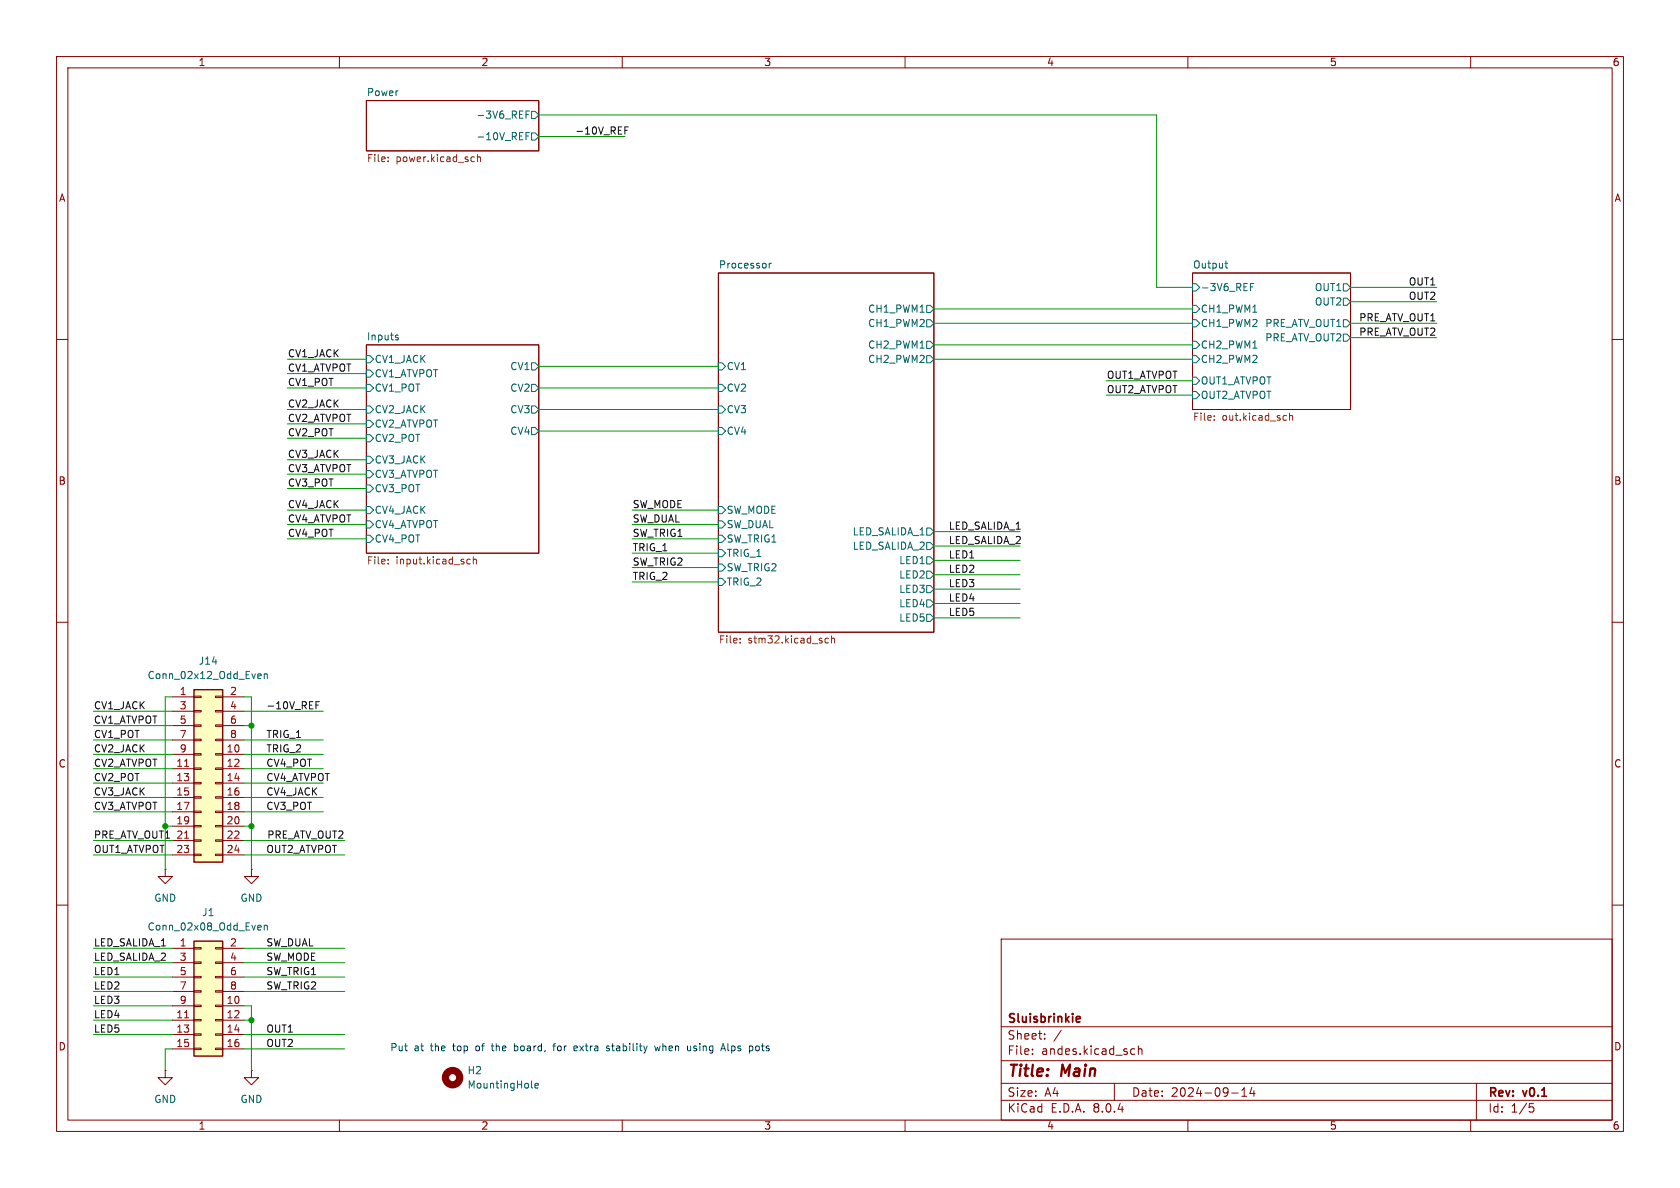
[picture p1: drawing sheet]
<svg xmlns="http://www.w3.org/2000/svg" width="297mm" height="210mm" viewBox="0 0 297 210" stroke-linecap="round" stroke-linejoin="round" font-family="sans-serif">
<g fill="none" stroke="#840000" stroke-width=".18">
<path d="M10 10h277v190h-277zM12 12h273v186h-273zM60 10v2M64.8 17.8h30.4v8.9h-30.4zM110 10v2M160 10v2M210 10v2M260 10v2M10 60h2M127 48.3h38.1v63.5h-38.1zM210.8 48.3h28v24.1h-28zM285 60h2"/>
<path d="M64.8 61h30.4v36.8h-30.4zM10 110h2M285 110h2M10 160h2M44.4 153.7v1.2h1.3l-1.3 1.3-1.2-1.3h1.2M44.4 153.7h.1M285 160h2M177 166h108v32h-108zM44.4 189.2v1.3h1.3l-1.3 1.3-1.2-1.3h1.2M44.4 189.2h.1M60 198v2M110 198v2"/>
<path d="M160 198v2M177 194.5h108M177 191.5h108M177 187.5h108M177 181.5h108M182.5 186.3v.1M182.5 185.5v.1M184.7 183.6v.1M184.7 182.8v.1M187.6 182.1l-1.3 2M197 191.5v3M200.2 185.4l.4 .1"/>
<path d="M200.6 186.3l-.4 .1M201.2 185.5l.3-.1 .3 .1 .1 .9M201.2 184.9v1.5M210 198v2M217.7 193.2h1.2M219.5 193.8h.9M219.5 192.7l.5-.4v1.5M221.3 192.2l-.3 1.1h.9M221.7 192.8v1M260 198v2M261 191.5v6.5M270.4 195.1h.7"/>
<path d="M270.5 195.7h.4l.3 .3-.2 .5-.5 .1"/>
</g>
<path d="M190.5 179.7l.4 .1 .1 .2-.7 .2M190.9 180.6l-.4 .1" fill="none" stroke="#840000" stroke-width=".3"/>
<g fill="none" stroke="#006464" stroke-width=".18">
<path d="M93.6 19.6h-.6v1.3M94 19.7h.6l.6 .6-.6 .7h-.6zM93 20.2h.4M93 24h.4M93.6 23.4h-.6v1.3M94 23.5h.6l.6 .6-.6 .7h-.6zM70.1 59.7h.3v.2l-.1 .2h-.3M70.1 59.2l.3 .1M136 46.5v.9M136.4 46.5l-.4 .3M163.8 56.5h.7l.6 .7-.6 .6h-.7zM163.8 54h.7l.6 .6-.6 .6h-.7z"/>
<path d="M210.8 50.2h.7l.6 .6-.6 .6h-.7zM210.8 54h.7l.6 .6-.6 .6h-.7zM210.8 56.5h.7l.6 .7-.6 .6h-.7zM216.5 46.5h.5M216.7 46.1v1.1l.3 .2M221.1 50.7h.4M221.7 50.1h-.6v1.3M237.5 52.7h.6l.7 .6-.7 .7h-.6zM237.5 50.2h.6l.7 .6-.7 .6h-.6zM237.5 56.5h.6l.7 .7-.7 .6h-.6zM237.5 59.1h.6l.7 .6-.7 .6h-.6zM64.8 71.8h.6l.6 .6-.6 .6h-.6z"/>
<path d="M64.8 74.3h.6l.6 .6-.6 .7h-.6zM64.8 76.8h.6l.6 .7-.6 .6h-.6zM64.8 67.9h.6l.6 .7-.6 .6h-.6zM64.8 65.4h.6l.6 .6-.6 .7h-.6zM64.8 62.9h.6l.6 .6-.6 .6h-.6zM94 67.9h.6l.6 .7-.6 .6h-.6zM94 64.1h.6l.6 .7-.6 .6h-.6zM94 71.8h.6l.6 .6-.6 .6h-.6zM94 75.6h.6l.6 .6-.6 .6h-.6zM127 67.9h.6l.7 .7-.7 .6h-.6zM127 64.1h.6l.7 .7-.7 .6h-.6zM127 71.8h.6l.7 .6-.7 .6h-.6z"/>
<path d="M127 75.6h.6l.7 .6-.7 .6h-.6zM163.8 60.3h.7l.6 .7-.6 .6h-.7zM163.8 62.9h.7l.6 .6-.6 .6h-.7zM210.8 60.3h.7l.6 .7-.6 .6h-.7zM210.8 62.9h.7l.6 .6-.6 .6h-.7zM210.8 66.7h.7l.6 .6-.6 .6h-.7zM210.8 69.2h.7l.6 .7-.6 .6h-.7zM64.8 89.5h.6l.6 .7-.6 .6h-.6zM64.8 92.1h.6l.6 .6-.6 .6h-.6zM64.8 94.6h.6l.6 .7-.6 .6h-.6zM64.8 85.7h.6l.6 .7-.6 .6h-.6zM64.8 83.2h.6l.6 .6-.6 .7h-.6z"/>
<path d="M64.8 80.6h.6l.6 .7-.6 .6h-.6zM127 92.1h.6l.7 .6-.7 .6h-.6zM127 89.5h.6l.7 .7-.7 .6h-.6zM127 99.7h.6l.7 .6-.7 .7h-.6zM127 94.6h.6l.7 .7-.7 .6h-.6zM127 97.2h.6l.7 .6-.7 .6h-.6zM163.8 93.3h.7l.6 .7-.6 .6h-.7zM163.8 95.9h.7l.6 .6-.6 .7h-.7zM163.8 98.4h.7l.6 .7-.6 .6h-.7zM127 102.2h.6l.7 .7-.7 .6h-.6zM163.8 101h.7l.6 .6-.6 .6h-.7zM163.8 103.5h.7l.6 .6-.6 .7h-.7z"/>
<path d="M163.8 106h.7l.6 .7-.6 .6h-.7zM163.8 108.6h.7l.6 .6-.6 .7h-.7zM94 192.2l.2 .1M94.6 191.9l.6-.1-.1-.2-.3-.1-.2 .2v.6h.5"/>
</g>
<g fill="none" stroke="#725600" stroke-width=".18">
<path d="M68.6 27.8v.1M68.6 28.5v.1M83.5 27.7l.4 .1M83.9 28.5l-.4 .1M84.4 27.9l.2-.2 .3 .1v.8M84.4 27.3v1.3M214.7 74.2v.1M214.7 73.5v.1M227.3 73.5h.1M227.4 74.2l-.1 .1M228 73v1.3M228 73.6l.2-.1h.3v.8"/>
<path d="M68.6 99.6v.1M68.6 98.9v.1M82.7 99.6h.4M82.7 98.9h.4M83.7 99l.2-.1h.3v.8M83.7 98.4v1.3M130.8 113.5v.2M130.8 112.9v.1M145.8 113.4l.3 .3 .4-.1M146.5 112.9l-.4-.1-.3 .3M147 112.9l.2-.1 .3 .1v.8M147 112.4v1.3"/>
</g>
<circle cx="80" cy="190.5" r="1.27" fill="none" stroke="#840000" stroke-width="1.3"/>
<path d="M34.3 166.4h5.1v20.3h-5.1z" fill="#ffffc2"/>
<g fill="none" stroke="#840000" stroke-width=".18">
<path d="M29.2 153.7v1.2h1.3l-1.3 1.3-1.3-1.3h1.3M29.2 153.7h.1M30.5 167.6h3.8M30.5 177.8h3.8M30.5 170.2h3.8M30.5 172.7h3.8M30.5 175.3h3.8M34.3 177.7h1.3v.2h-1.3zM34.3 175.1h1.3v.3h-1.3zM34.3 172.6h1.3v.2h-1.3zM34.3 170.1h1.3v.2h-1.3zM34.3 167.5h1.3v.3h-1.3z"/>
<path d="M38.1 177.7h1.3v.2h-1.3zM38.1 175.1h1.3v.3h-1.3zM38.1 172.6h1.3v.2h-1.3zM38.1 170.1h1.3v.2h-1.3zM38.1 167.5h1.3v.3h-1.3zM39.4 167.6h3.8M39.4 177.8h3.8M39.4 170.2h3.8M39.4 172.7h3.8M39.4 175.3h3.8M29.2 189.2v1.3h1.3l-1.3 1.3-1.3-1.3h1.3M29.2 189.2h.1"/>
<path d="M30.5 180.3h3.8M30.5 182.9h3.8M30.5 185.4h3.8M34.3 185.3h1.3v.2h-1.3zM34.3 182.8h1.3v.2h-1.3zM34.3 180.2h1.3v.3h-1.3zM38.1 185.3h1.3v.2h-1.3zM38.1 182.8h1.3v.2h-1.3zM38.1 180.2h1.3v.3h-1.3zM39.4 180.3h3.8M39.4 182.9h3.8M39.4 185.4h3.8"/>
</g>
<path d="M34.3 166.4h5.1v20.3h-5.1z" fill="none" stroke="#840000" stroke-width=".25"/>
<path d="M32.6 179.9h.8" fill="none" stroke="#a90000" stroke-width=".18"/>
<path d="M45.7 163.6h.4l.1 .3-.6 .1M46.1 164.3l-.4 .1M46.7 163.7l.2-.1h.3l.1 .8M46.7 163.6v.8" fill="none" stroke="#006464" stroke-width=".18"/>
<path d="M34.3 121.9h5.1v30.5h-5.1z" fill="#ffffc2"/>
<g fill="none" stroke="#840000" stroke-width=".18">
<path d="M30.5 123.2h3.8M30.5 133.4h3.8M30.5 135.9h3.8M30.5 138.4h3.8M30.5 125.7h3.8M30.5 128.3h3.8M30.5 130.8h3.8M34.3 138.3h1.3v.3h-1.3zM34.3 135.8h1.3v.2h-1.3zM34.3 133.2h1.3v.3h-1.3zM34.3 130.7h1.3v.2h-1.3zM34.3 128.1h1.3v.3h-1.3z"/>
<path d="M34.3 125.6h1.3v.3h-1.3zM34.3 123.1h1.3v.2h-1.3zM38.1 138.3h1.3v.3h-1.3zM38.1 135.8h1.3v.2h-1.3zM38.1 133.2h1.3v.3h-1.3zM38.1 130.7h1.3v.2h-1.3zM38.1 128.1h1.3v.3h-1.3zM38.1 125.6h1.3v.3h-1.3zM38.1 123.1h1.3v.2h-1.3zM39.4 123.2h3.8M39.4 133.4h3.8M39.4 135.9h3.8"/>
<path d="M39.4 138.4h3.8M39.4 125.7h3.8M39.4 128.3h3.8M39.4 130.8h3.8M30.5 141h3.8M30.5 143.5h3.8M30.5 146.1h3.8M30.5 148.6h3.8M30.5 151.1h3.8M34.3 151h1.3v.3h-1.3zM34.3 148.5h1.3v.2h-1.3zM34.3 145.9h1.3v.3h-1.3z"/>
<path d="M34.3 143.4h1.3v.2h-1.3zM34.3 140.8h1.3v.3h-1.3zM38.1 151h1.3v.3h-1.3zM38.1 148.5h1.3v.2h-1.3zM38.1 145.9h1.3v.3h-1.3zM38.1 143.4h1.3v.2h-1.3zM38.1 140.8h1.3v.3h-1.3zM39.4 141h3.8M39.4 143.5h3.8M39.4 146.1h3.8M39.4 148.6h3.8M39.4 151.1h3.8"/>
</g>
<path d="M34.3 121.9h5.1v30.5h-5.1z" fill="none" stroke="#840000" stroke-width=".25"/>
<path d="M32.6 135.5h.8M32.6 148.2h.8" fill="none" stroke="#a90000" stroke-width=".18"/>
<path d="M45.7 119.1l.4 .1 .1 .2-.6 .1M46.1 119.9l-.4 .1M46.7 119.2l.2-.1 .3 .1 .1 .8M46.7 119.1v.9" fill="none" stroke="#006464" stroke-width=".18"/>
<path d="M110.5 23h.4M111.1 22.4h-.6v1.3M55.9 124.6h.4M56.5 124h-.6v1.3" fill="none" stroke="#0f0f0f" stroke-width=".18"/>
<g fill="none" stroke="#0000c2" stroke-width=".18">
<path d="M86.8 184.9h.5M87 184.5v1.1l.2 .1M90.9 185h.5M90.9 184.5v1.2M90.9 185.7h.5M97.7 184.9h.5M98.2 184.5l-.3 .2v1M101.6 184.9l.4 .1 .1 .2-.6 .1M102 185.7h-.4M107.4 184.9l.3 .1M107.4 185.3l.3 .1 .1 .2-.2 .1h-.3M108.1 184.9h.5"/>
<path d="M115.7 184.9l.3 .8 .2-.6 .3 .6 .2-.8M122.6 185.7h.5M123.1 185l-.3-.1-.2 .2 .1 .2 .4 .1M128.7 184.5v1.1l.2 .1M133.8 184.9l.3 .1 .1 .1v.5l-.4 .1"/>
</g>
<g fill="none" stroke="#009600" stroke-width=".18">
<path d="M95.2 20.3h109.3v30.5h6.3M95.2 24.1h15.3M165.1 54.6h45.7M165.1 57.2h45.7M238.8 57.2h15.2M238.8 53.3h15.2M238.8 50.8h15.2M238.8 59.7h15.2M50.8 63.5h14M50.8 68.6h14M50.8 72.4h14M50.8 74.9h14"/>
<path d="M50.8 77.5h14M50.8 66h14M95.2 76.2h31.8M95.2 68.6h31.8M95.2 64.8h31.8M95.2 72.4h31.8M165.1 63.5h45.7M165.1 61h45.7M195.6 67.3h15.2M195.6 69.9h15.2M50.8 95.3h14M50.8 92.7h14"/>
<path d="M50.8 90.2h14M50.8 86.4h14M50.8 83.8h14M50.8 81.3h14M111.8 95.3h15.2M111.8 92.7h15.2M111.8 97.8h15.2M111.8 90.2h15.2M165.1 96.5h15.2M165.1 94h15.2M165.1 99.1h15.2M111.8 100.3h15.2"/>
<path d="M111.8 102.9h15.2M165.1 101.6h15.2M165.1 106.7h15.2M165.1 109.2h15.2M165.1 104.1h15.2M16.5 125.7h14M16.5 135.9h14M16.5 130.8h14M16.5 138.4h14M16.5 128.3h14M16.5 133.4h14M30.5 123.2h-1.3v30.5"/>
<path d="M43.2 125.7h13.9M43.2 135.9h13.9M43.2 130.8h13.9M43.2 138.4h13.9M43.2 123.2h1.2v30.5M43.2 128.3h1.2M43.2 133.4h13.9M16.5 148.6h14M16.5 141h14M16.5 151.1h14M16.5 143.5h14M29.2 146.1h1.3"/>
<path d="M43.2 148.6h17.8M43.2 141h13.9M43.2 151.1h17.8M43.2 146.1h1.2M43.2 143.5h13.9M16.5 167.6h14M16.5 170.2h14M16.5 175.3h14M16.5 172.7h14M16.5 177.8h14M43.2 167.6h17.8M43.2 170.2h17.8"/>
<path d="M43.2 177.8h1.2v11.4M43.2 175.3h17.8M43.2 172.7h17.8M16.5 182.9h14M16.5 180.3h14M30.5 185.4h-1.3v3.8M43.2 182.9h17.8M43.2 180.3h1.2M43.2 185.4h17.8"/>
</g>
<g fill="#009600" stroke="#009600" stroke-width=".18">
<circle cx="44.4" cy="180.3" r=".46"/>
<circle cx="44.4" cy="128.3" r=".46"/>
<circle cx="44.4" cy="146.1" r=".46"/>
<circle cx="29.2" cy="146.1" r=".46"/>
</g>
<g font-size="2.8" fill="#840000">
<text x="178" y="190.9">Title:</text>
<text x="187.7" y="190.9">Main</text>
</g>
<g font-size="2.1" fill="#840000">
<text x="178" y="184">Sheet:</text>
<text x="178" y="181.2">Sluisbrinkie</text>
<text x="178" y="186.7">File:</text>
<text x="184.1" y="186.7">andes.kicad_sch</text>
<text x="178" y="196.9">KiCad</text>
<text x="178" y="194.1">Size:</text>
<text x="184.7" y="194.1">A4</text>
<text x="185.7" y="196.9">E.D.A.</text>
<text x="193.3" y="196.9">8.0.4</text>
<text x="200" y="194.1">Date:</text>
<text x="207" y="194.1">2024-09-14</text>
<text x="263" y="194.3">Rev:</text>
<text x="263" y="196.9">Id:</text>
<text x="267.1" y="196.9">1/5</text>
<text x="269.4" y="194.3">v0.1</text>
</g>
<g font-size="1.8" fill="#840000">
<text x="35" y="11.9">1</text>
<text x="85" y="11.9">2</text>
<text x="135" y="11.9">3</text>
<text x="185" y="11.9">4</text>
<text x="235" y="11.9">5</text>
<text x="285" y="11.9">6</text>
<text x="10.3" y="35.9">A</text>
<text x="285.3" y="35.9">A</text>
<text x="10.3" y="85.9">B</text>
<text x="285.3" y="85.9">B</text>
<text x="10.3" y="135.9">C</text>
<text x="285.3" y="135.9">C</text>
<text x="10.3" y="185.9">D</text>
<text x="285.3" y="185.9">D</text>
<text x="35" y="199.9">1</text>
<text x="85" y="199.9">2</text>
<text x="135" y="199.9">3</text>
<text x="185" y="199.9">4</text>
<text x="235" y="199.9">5</text>
<text x="285" y="199.9">6</text>
</g>
<g font-size="1.8" fill="#006464">
<text x="64.8" y="17.1">Power</text>
<text x="84.1" y="21.2">-3V6_REF</text>
<text x="84.1" y="25">-10V_REF</text>
<text x="127" y="47.5">Processor</text>
<text x="210.8" y="47.5">Output</text>
<text x="212.2" y="51.7">-3V6_REF</text>
<text x="232.3" y="51.7">OUT1</text>
<text x="153.4" y="58">CH1_PWM2</text>
<text x="153.4" y="55.5">CH1_PWM1</text>
<text x="212.2" y="55.5">CH1_PWM1</text>
<text x="212.2" y="58">CH1_PWM2</text>
<text x="223.6" y="58">PRE_ATV_OUT1</text>
<text x="232.3" y="54.2">OUT2</text>
<text x="64.8" y="60.2">Inputs</text>
<text x="66.1" y="64.4">CV1_JACK</text>
<text x="90.1" y="65.6">CV1</text>
<text x="128.4" y="65.6">CV1</text>
<text x="153.4" y="61.8">CH2_PWM1</text>
<text x="153.4" y="64.4">CH2_PWM2</text>
<text x="212.2" y="61.8">CH2_PWM1</text>
<text x="212.2" y="64.4">CH2_PWM2</text>
<text x="223.6" y="60.6">PRE_ATV_OUT2</text>
<text x="66.1" y="69.4">CV1_POT</text>
<text x="66.1" y="66.9">CV1_ATVPOT</text>
<text x="90.1" y="69.4">CV2</text>
<text x="128.4" y="69.4">CV2</text>
<text x="212.2" y="68.2">OUT1_ATVPOT</text>
<text x="212.2" y="70.7">OUT2_ATVPOT</text>
<text x="66.1" y="73.3">CV2_JACK</text>
<text x="66.1" y="75.8">CV2_ATVPOT</text>
<text x="90.1" y="73.3">CV3</text>
<text x="90.1" y="77.1">CV4</text>
<text x="128.4" y="73.3">CV3</text>
<text x="128.4" y="77.1">CV4</text>
<text x="66.1" y="78.3">CV2_POT</text>
<text x="66.1" y="82.1">CV3_JACK</text>
<text x="66.1" y="87.2">CV3_POT</text>
<text x="66.1" y="84.7">CV3_ATVPOT</text>
<text x="66.1" y="91">CV4_JACK</text>
<text x="66.1" y="93.6">CV4_ATVPOT</text>
<text x="128.4" y="93.6">SW_DUAL</text>
<text x="128.4" y="91">SW_MODE</text>
<text x="150.6" y="94.8">LED_SALIDA_1</text>
<text x="66.1" y="96.1">CV4_POT</text>
<text x="128.4" y="101.2">SW_TRIG2</text>
<text x="128.4" y="96.1">SW_TRIG1</text>
<text x="128.4" y="98.7">TRIG_1</text>
<text x="150.6" y="97.4">LED_SALIDA_2</text>
<text x="158.9" y="99.9">LED1</text>
<text x="128.4" y="103.7">TRIG_2</text>
<text x="158.9" y="102.5">LED2</text>
<text x="158.9" y="105">LED3</text>
<text x="158.9" y="107.5">LED4</text>
<text x="158.9" y="110.1">LED5</text>
<text x="35" y="117.7">J14</text>
<text x="26" y="120.2">Conn_02x12_Odd_Even</text>
<text x="27.2" y="159.6">GND</text>
<text x="42.4" y="159.6">GND</text>
<text x="26" y="164.7">Conn_02x08_Odd_Even</text>
<text x="35.6" y="162.2">J1</text>
<text x="82.6" y="190.1">H2</text>
<text x="27.2" y="195.2">GND</text>
<text x="42.4" y="195.2">GND</text>
<text x="82.6" y="192.6">MountingHole</text>
</g>
<g font-size="1.8" fill="#0f0f0f">
<text x="101.6" y="23.9">-10V_REF</text>
<text x="249" y="50.5">OUT1</text>
<text x="249" y="53.1">OUT2</text>
<text x="240.2" y="59.4">PRE_ATV_OUT2</text>
<text x="240.2" y="56.9">PRE_ATV_OUT1</text>
<text x="50.8" y="65.8">CV1_ATVPOT</text>
<text x="50.8" y="63.2">CV1_JACK</text>
<text x="50.8" y="68.3">CV1_POT</text>
<text x="195.6" y="69.6">OUT2_ATVPOT</text>
<text x="195.6" y="67">OUT1_ATVPOT</text>
<text x="50.8" y="72.1">CV2_JACK</text>
<text x="50.8" y="74.7">CV2_ATVPOT</text>
<text x="50.8" y="77.2">CV2_POT</text>
<text x="50.8" y="81">CV3_JACK</text>
<text x="50.8" y="83.6">CV3_ATVPOT</text>
<text x="50.8" y="86.1">CV3_POT</text>
<text x="50.8" y="89.9">CV4_JACK</text>
<text x="111.8" y="89.9">SW_MODE</text>
<text x="50.8" y="95">CV4_POT</text>
<text x="50.8" y="92.4">CV4_ATVPOT</text>
<text x="111.8" y="95">SW_TRIG1</text>
<text x="111.8" y="92.4">SW_DUAL</text>
<text x="167.6" y="93.7">LED_SALIDA_1</text>
<text x="111.8" y="97.5">TRIG_1</text>
<text x="111.8" y="100.1">SW_TRIG2</text>
<text x="167.6" y="96.3">LED_SALIDA_2</text>
<text x="167.6" y="101.3">LED2</text>
<text x="167.6" y="98.8">LED1</text>
<text x="111.8" y="102.6">TRIG_2</text>
<text x="167.6" y="106.4">LED4</text>
<text x="167.6" y="103.9">LED3</text>
<text x="167.6" y="109">LED5</text>
<text x="16.5" y="125.5">CV1_JACK</text>
<text x="47" y="125.5">-10V_REF</text>
<text x="16.5" y="130.5">CV1_POT</text>
<text x="16.5" y="128">CV1_ATVPOT</text>
<text x="47" y="130.5">TRIG_1</text>
<text x="16.5" y="135.6">CV2_ATVPOT</text>
<text x="16.5" y="133.1">CV2_JACK</text>
<text x="47" y="133.1">TRIG_2</text>
<text x="47" y="135.6">CV4_POT</text>
<text x="16.5" y="143.2">CV3_ATVPOT</text>
<text x="16.5" y="138.2">CV2_POT</text>
<text x="16.5" y="140.7">CV3_JACK</text>
<text x="47" y="138.2">CV4_ATVPOT</text>
<text x="47" y="143.2">CV3_POT</text>
<text x="47" y="140.7">CV4_JACK</text>
<text x="16.5" y="148.3">PRE_ATV_OUT1</text>
<text x="47.1" y="148.3">PRE_ATV_OUT2</text>
<text x="16.5" y="150.9">OUT1_ATVPOT</text>
<text x="47" y="150.9">OUT2_ATVPOT</text>
<text x="16.5" y="167.4">LED_SALIDA_1</text>
<text x="47" y="167.4">SW_DUAL</text>
<text x="16.5" y="169.9">LED_SALIDA_2</text>
<text x="16.5" y="172.5">LED1</text>
<text x="47" y="169.9">SW_MODE</text>
<text x="47" y="172.5">SW_TRIG1</text>
<text x="16.5" y="177.5">LED3</text>
<text x="16.5" y="175">LED2</text>
<text x="47" y="175">SW_TRIG2</text>
<text x="16.5" y="182.6">LED5</text>
<text x="16.5" y="180.1">LED4</text>
<text x="47" y="185.2">OUT2</text>
<text x="47" y="182.6">OUT1</text>
</g>
<g font-size="1.8" fill="#725600">
<text x="64.8" y="29">File:</text>
<text x="70" y="29">power.kicad_sch</text>
<text x="210.8" y="74.7">File:</text>
<text x="216" y="74.7">out.kicad_sch</text>
<text x="64.8" y="100.1">File:</text>
<text x="70" y="100.1">input.kicad_sch</text>
<text x="127" y="114.1">File:</text>
<text x="132.2" y="114.1">stm32.kicad_sch</text>
</g>
<g font-size="1.8" fill="#a90000">
<text x="31.7" y="122.9">1</text>
<text x="31.7" y="125.5">3</text>
<text x="40.6" y="122.9">2</text>
<text x="40.6" y="125.5">4</text>
<text x="31.7" y="128">5</text>
<text x="31.7" y="130.6">7</text>
<text x="40.6" y="128">6</text>
<text x="40.6" y="130.6">8</text>
<text x="31.1" y="135.6">11</text>
<text x="31.7" y="133.1">9</text>
<text x="40" y="133.1">10</text>
<text x="40" y="135.6">12</text>
<text x="31.1" y="138.2">13</text>
<text x="31.1" y="140.7">15</text>
<text x="31.1" y="143.3">17</text>
<text x="40" y="138.2">14</text>
<text x="40" y="140.7">16</text>
<text x="40" y="143.3">18</text>
<text x="31.1" y="145.8">19</text>
<text x="31.1" y="148.3">21</text>
<text x="40" y="145.8">20</text>
<text x="40" y="148.3">22</text>
<text x="31.1" y="150.9">23</text>
<text x="40" y="150.9">24</text>
<text x="31.7" y="167.4">1</text>
<text x="40.6" y="167.4">2</text>
<text x="31.7" y="169.9">3</text>
<text x="31.7" y="172.5">5</text>
<text x="40.6" y="169.9">4</text>
<text x="40.6" y="172.5">6</text>
<text x="31.7" y="175">7</text>
<text x="31.7" y="177.5">9</text>
<text x="40" y="177.5">10</text>
<text x="40.6" y="175">8</text>
<text x="31.1" y="180.1">11</text>
<text x="31.1" y="182.6">13</text>
<text x="31.1" y="185.2">15</text>
<text x="40" y="180.1">12</text>
<text x="40" y="182.6">14</text>
<text x="40" y="185.2">16</text>
</g>
<g font-size="1.8" fill="#0000c2">
<text x="68.9" y="186">Put</text>
<text x="73.2" y="186">at</text>
<text x="76.3" y="186">the</text>
<text x="80.4" y="186">top</text>
<text x="84.6" y="186">of</text>
<text x="87.7" y="186">the</text>
<text x="91.9" y="186">board,</text>
<text x="99" y="186">for</text>
<text x="102.9" y="186">extra</text>
<text x="108.9" y="186">stability</text>
<text x="117.7" y="186">when</text>
<text x="123.6" y="186">using</text>
<text x="129.8" y="186">Alps</text>
<text x="135" y="186">pots</text>
</g>
</svg>
